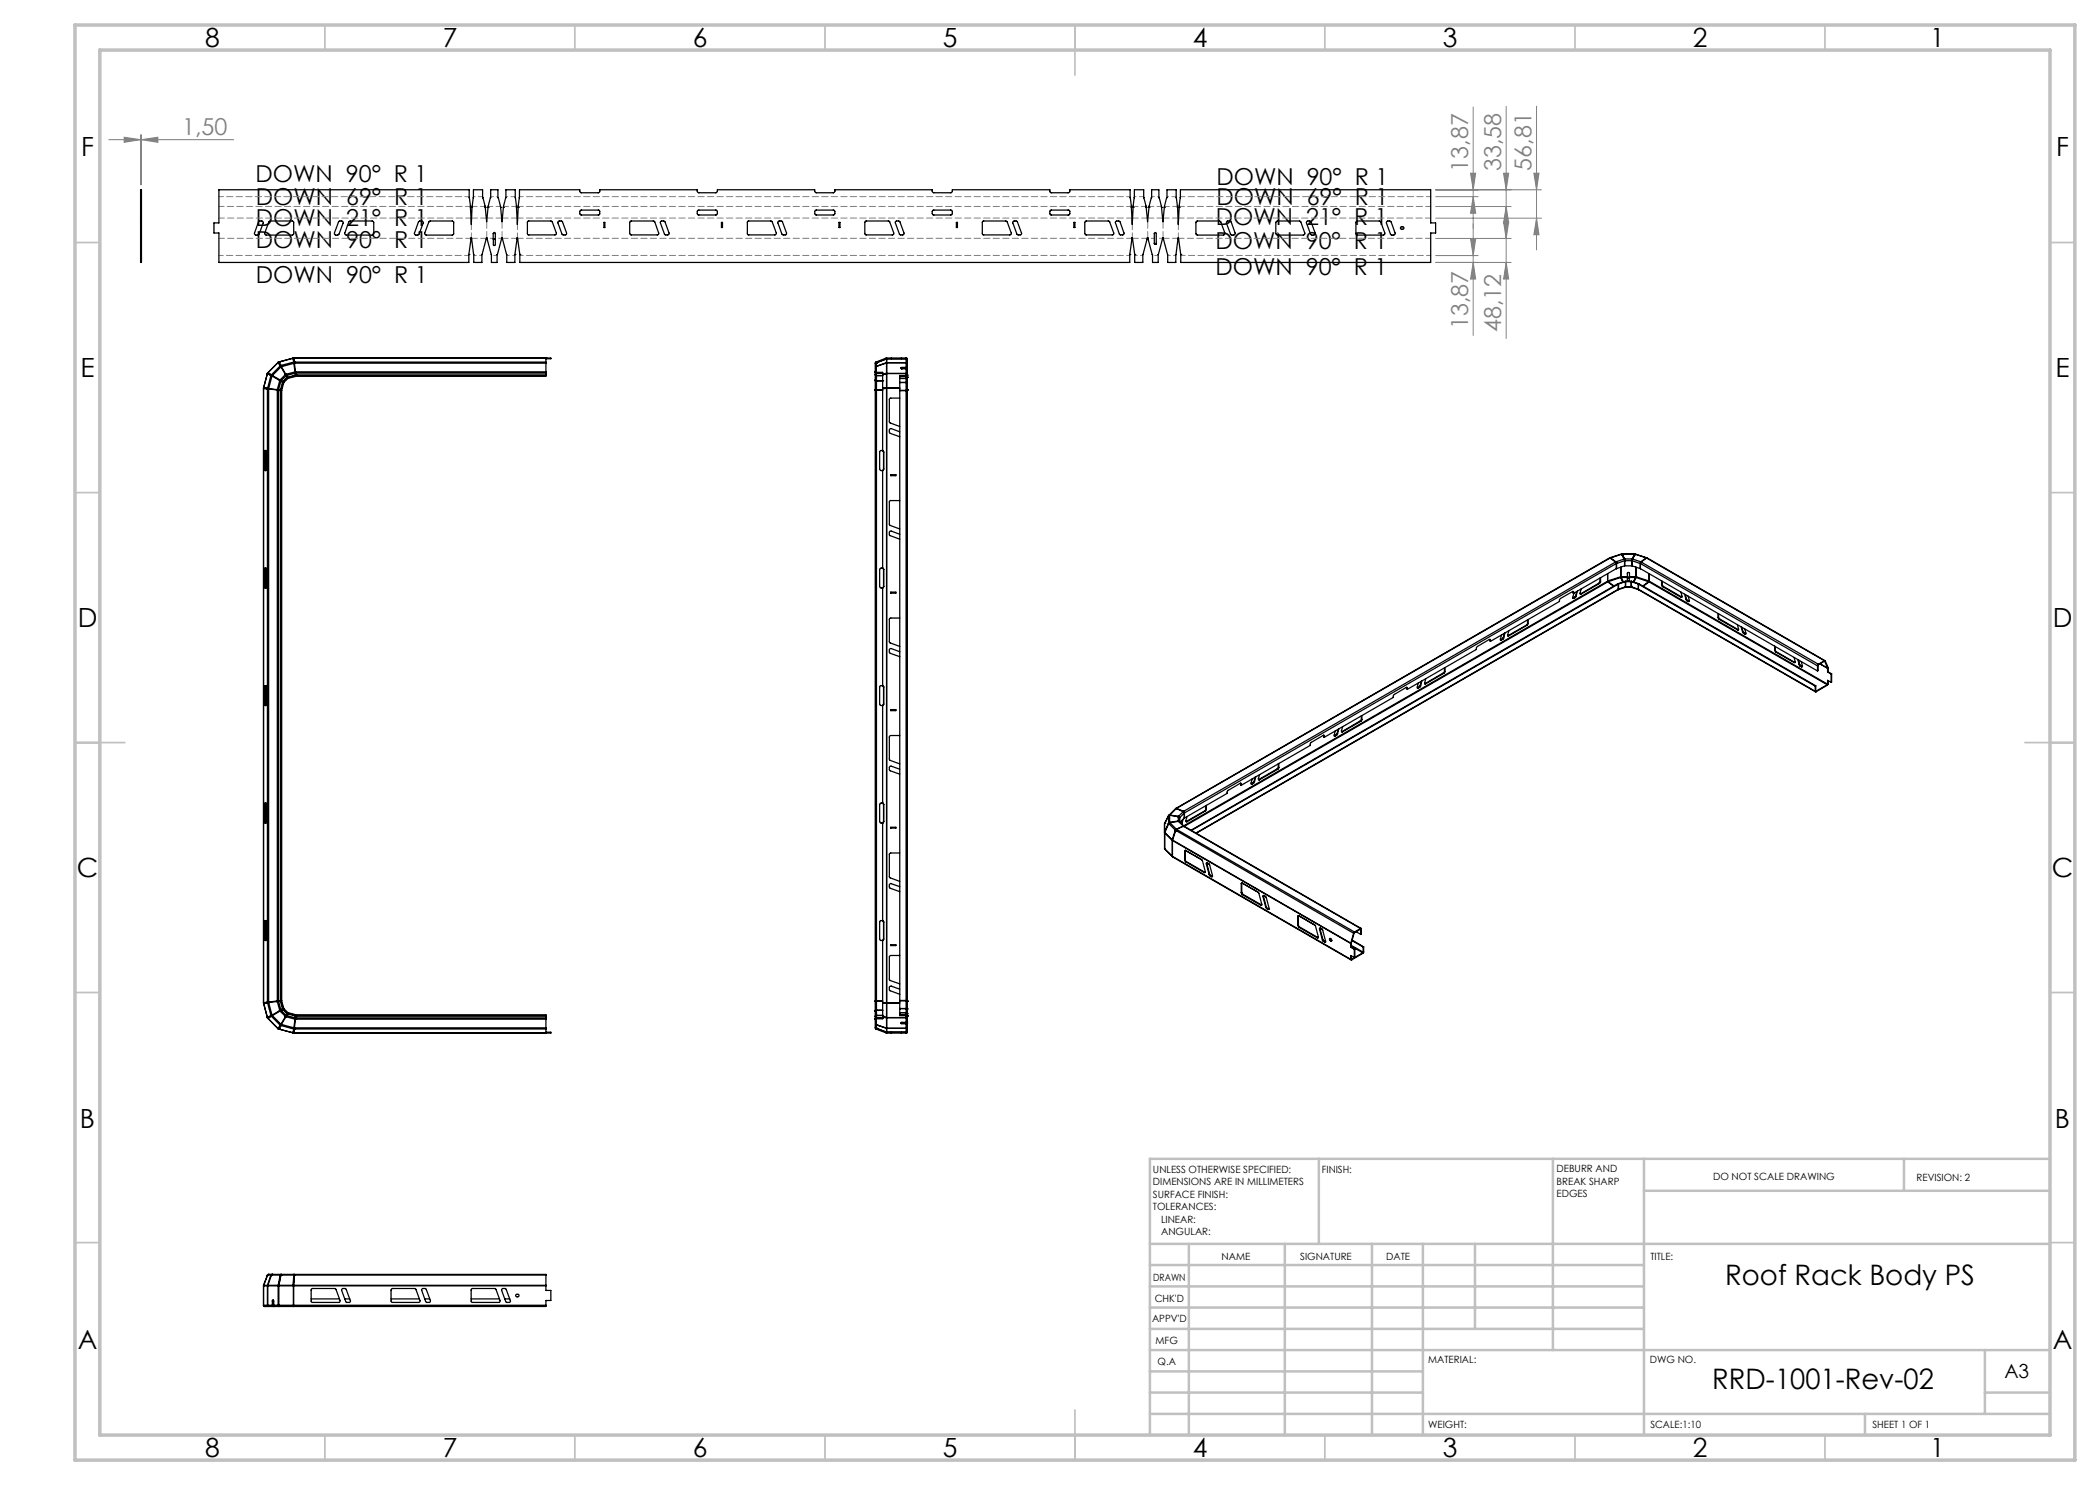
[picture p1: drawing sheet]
<svg xmlns="http://www.w3.org/2000/svg" width="420mm" height="297mm" viewBox="0 0 420 297" stroke-linecap="round" stroke-linejoin="round" font-family="sans-serif">
<g fill="none" stroke="#808080" stroke-width=".2">
<path d="M21.8 27.9h24.9M24.8 27.4l3.3 .5-3.3 .6zM28.1 26.9v10.1M28.3 27.9l3.3-.5v1.1zM28.3 26.9v10.1M287.1 38h21.2M287.1 39.3h8.5M294.1 34.6h1l-.5 3.4zM294.6 39.3l.5 3.3h-1zM294.6 21.4v45.7M300.7 34.6h1l-.5 3.4zM301.2 21.3v46.4"/>
<path d="M306.8 34.6h1l-.5 3.4zM307.3 21.2v28.8M287.1 52.5h15.1M287.1 51.1h8.5M287.1 47.7h15.1M287.1 41.3h15.1M287.1 43.6h21.2M294.1 47.8h1l-.5 3.3zM294.6 52.5l.5 3.3h-1zM300.7 44.4h1l-.5 3.3zM301.2 41.3l.5 3.3h-1zM301.2 52.5l.5 3.3h-1z"/>
<path d="M307.3 43.6l.5 3.4h-1z"/>
</g>
<path d="M43.8 43.6h50.4M43.8 41.3h50.3M94.2 47.7h-50.4M94.3 47.6v-2.7M103.5 47.6v-2.7M103.5 43.6h122.9M226.4 47.7h-122.9M226.5 47.6v-2.7M235.7 47.6v-2.7M235.7 43.6h50.5M235.9 41.3h50.3M286.2 47.7h-50.5" fill="none" stroke="#808080" stroke-width=".2" stroke-dasharray="1.3 .6" stroke-dashoffset=".2"/>
<path d="M97.3 47.6v-3.3M100.4 47.6v-3.3M229.5 47.6v-3.3M232.6 47.6v-3.3" fill="none" stroke="#808080" stroke-width=".2" stroke-dasharray="1.3 .6" stroke-dashoffset="-.1"/>
<path d="M94.3 43.6h3M97.3 47.7h-3M97.4 43.6h2.9M100.5 43.6h2.9M103.4 47.7h-2.9M226.5 43.6h3M229.5 47.7h-3M229.6 43.6h2.9M232.7 43.6h2.9M235.6 47.7h-2.9" fill="none" stroke="#808080" stroke-width=".2" stroke-dasharray="1.3 .6" stroke-dashoffset=".1"/>
<path d="M94.4 41.3h2.7M100.7 41.3h2.6M103.7 41.3h122.6M226.6 41.3h2.6M232.9 41.3h2.6" fill="none" stroke="#808080" stroke-width=".2" stroke-dasharray="1.3 .6" stroke-dashoffset=".3"/>
<path d="M43.8 39.3h50.1M236.1 39.3h50.1M93.8 51.1h-50M97.6 41.3h2.5M229.8 41.3h2.5M286.2 51.1h-50" fill="none" stroke="#808080" stroke-width=".2" stroke-dasharray="1.3 .6" stroke-dashoffset=".4"/>
<path d="M94.7 39.3h1.9M101.2 39.3h1.9M226.9 39.3h1.8M233.4 39.3h1.9" fill="none" stroke="#808080" stroke-width=".2" stroke-dasharray="1.3 .6" stroke-dashoffset=".9"/>
<path d="M98.1 39.3h1.5M230.3 39.3h1.5" fill="none" stroke="#808080" stroke-width=".2" stroke-dasharray="1.3 .6" stroke-dashoffset=".7"/>
<path d="M103.9 39.3h122.2" fill="none" stroke="#808080" stroke-width=".2" stroke-dasharray="1.3 .6" stroke-dashoffset=".5"/>
<path d="M98.7 47.7h-1.3M99.4 51.1h-1.1M100.3 47.7h-1.2M226 51.1h-122M230.9 47.7h-1.3M231.6 51.1h-1.1M232.5 47.7h-1.2" fill="none" stroke="#808080" stroke-width=".2" stroke-dasharray="1.3 .6" stroke-dashoffset=".6"/>
<path d="M96.4 51.1h-1.6M103 51.1h-1.6M228.6 51.1h-1.6M235.2 51.1h-1.6" fill="none" stroke="#808080" stroke-width=".2" stroke-dasharray="1.3 .6" stroke-dashoffset=".8"/>
<g fill="none" stroke="#c0c0c0" stroke-width=".35">
<path d="M65 5v5M115 5v5M165 5v5M215 5v10M265 5v5M315 5v5M365 5v5M15 48.5h5M410 48.5h5M15 98.5h5M410 98.5h5M15 148.5h10"/>
<path d="M405 148.5h10M15 198.5h5M410 198.5h5M15 248.5h5M410 248.5h5M65 287v5M115 287v5M165 287v5M215 282v10M265 287v5M315 287v5M365 287v5"/>
</g>
<g fill="none" stroke="#c0c0c0" stroke-width=".5">
<path d="M263.8 231.8v17M310.6 231.8v38.2M328.8 231.8v55.2M328.8 238.2h81.2M380.8 231.8v6.4M410 231.8h-180v55.2M230 248.8h180M230 257.3h98.8M230 253h98.8M237.8 248.8v38.2M257 248.8v38.2M274.4 248.8v38.2"/>
<path d="M284.6 248.8v38.2M295 248.8v17M230 265.8h98.8M230 261.5h98.8M230 278.5h54.6M230 274.3h54.6M230 270h180M397 278.5h13M397 270v12.8M230 282.8h180M373 282.8v4.2"/>
</g>
<path d="M15 5h400v287h-400zM20 10h390v277h-390z" fill="none" stroke="#c0c0c0" stroke-width=".7"/>
<g fill="#808080">
<path d="M28.3 27.9l3.3-.5v1.1zM24.8 27.4l3.3 .5-3.3 .6z"/>
<path d="M294.6 52.5l.5 3.3h-1zM294.1 47.8h1l-.5 3.3z"/>
<path d="M301.2 52.5l.5 3.3h-1zM300.7 44.4h1l-.5 3.3z"/>
<path d="M294.1 34.6h1l-.5 3.4zM294.6 39.3l.5 3.3h-1zM300.7 34.6h1l-.5 3.4zM301.2 41.3l.5 3.3h-1zM306.8 34.6h1l-.5 3.4zM307.3 43.6l.5 3.4h-1z"/>
</g>
<g fill="none" stroke="#000" stroke-width=".25">
<path d="M28.1 38h.2v14.5h-.2zM93.8 39.5v-1.5h-50v6.6h-1v2h1v5.9h50v-1.6M93.8 39.5h.1M93.9 39.5l.2 2M226.8 39.5h.1M226.8 39.5l-.2 2M226.9 39.5v-1.5h1.8a8.5 8.5 0 0 0 .5 3.5M235.2 39.5v-1.5h-1.8a9.6 9.6 0 0 1-.5 3.5M235.2 39.5h.1M235.3 39.5l.2 2M28.1 46.6h.2M28.1 44.6h.2"/>
<path d="M51.8 44.3l.6-.1 .2 .4-.8 2.3-.6 .1-.3-.3zM53.8 44.3l.2-.1h4.6l.1 .2v2.5l-.2 .1h-5.4l-.1-.4zM67.7 44.3l.7-.1 .3 .4-.9 2.2-.6 .2-.3-.1v-.3zM69.8 44.3l.2-.1h4.5l.3 .3-.1 2.4-.3 .1h-5.3l-.2-.3zM83.7 44.3l.7-.1 .2 .4-.8 2.3-.6 .1-.3-.3zM85.8 44.3l.2-.1h4.6l.1 .2v2.5l-.2 .1h-5.4l-.2-.4zM93.8 50.9h.1M93.8 50.9l.4-3.3 .6 3.3v1.6h1.6v-1.6M94.1 41.5h.1M94.1 41.5l.2 3.4 .4-6.9h1.8a9.6 9.6 0 0 0 .5 3.5M96.4 50.9h.1M96.4 50.9l.9-3.3 1 3.3v1.6h1.1v-1.6l1-3.3 1 3.3v1.6h1.6v-1.6"/>
<path d="M97 41.5h.1M97 41.5l.3 2.8 .3-2.8M97.6 41.5h.1M97.6 41.5v-.1a9 9 0 0 0 .5-3.4h1.5a9.6 9.6 0 0 0 .5 3.5M98.6 47.8h.5M98.7 47.8h.4M98.7 46.6l.2-.1 .2 .2v2.2a.19 .19 0 0 1-.2 .2 .19 .19 0 0 1-.2-.2zM100.1 41.5h.1M100.1 41.5l.3 2.8 .3-2.8M100.7 41.5h.1M100.7 41.5v-.1a8.1 8.1 0 0 0 .5-3.4h1.8v1.5l.3 2M103 50.9h.1"/>
<path d="M103 50.9l.4-3.3 .6 3.3M103.3 41.5h.1M103.3 41.5l.2 3.4 .1-3.4M103.6 41.5h.1M103.6 41.5l.3-2v-1.5h12.1v.4l.2 .2h3.5l.2-.2v-.4h19.6v.3l.2 .3h3.5l.2-.2 .1-.4h19.4v.3l.3 .3h3.5l.3-.3v-.3h19.4l.1 .4 .2 .2h3.5l.3-.3v-.3h19.5v.4l.2 .2h3.5l.2-.2 .1-.4h12v1.5l.3 2M104 50.9h.1M104 50.9v1.6h122v-1.6M105.6 44.3l4.7-.1 1 2.6-.2 .2h-5.4l-.2-.2zM111.6 44.3l.7-.1 .2 .1 .8 2.3-.1 .3-.6 .1-.2-.2-.8-2.2zM116.1 42h3.6l.2 .2v.6l-.1 .2h-3.7l-.1-.2zM120.8 44.5h.2v1h-.2zM126.1 44.2h4.7l1 2.5-.3 .3h-5.3l-.3-.3v-2.2z"/>
<path d="M132.2 44.3l.6-.1 .2 .1 .8 2.3-.1 .4h-.6l-.2-.2-.9-2.3zM139.6 42.1l3.6-.1 .2 .2 .1 .5-.2 .3h-3.7l-.1-.2zM144.3 44.5h.2v1h-.2zM149.5 44.3l4.8-.1 1 2.5-.3 .3h-5.4l-.1-.2zM155.6 44.3l.7-.1 .2 .1 .8 2.3-.1 .3-.6 .1-.2-.2-.8-2.2zM163.1 42h3.6l.3 .3v.5l-.2 .2h-3.6l-.3-.2zM167.8 44.5h.2v1h-.2zM173 44.3l4.8-.1 .1 .2 .9 2.4-.3 .2h-5.4l-.1-.2zM179.1 44.3l.7-.1 .2 .1 .8 2.3-.1 .3-.6 .1-.2-.2-.8-2.2zM186.5 42.1l3.7-.1 .3 .3v.5l-.2 .2h-3.6l-.3-.3zM191.3 44.5h.2v1h-.2zM196.5 44.3l4.8-.1 .1 .1 .8 2.5-.2 .2h-5.4l-.1-.3z"/>
<path d="M202.6 44.3l.7-.1 .2 .1 .8 2.4-.1 .2h-.8l-.8-2.3zM210 42.1l3.7-.1 .3 .3v.5l-.2 .2h-3.7l-.1-.2zM214.8 44.5h.2v1h-.2zM217.1 44.3l4.7-.1 .1 .1 .8 2.5-.2 .2h-5.4l-.1-.3zM223.1 44.3l.7-.1 .2 .2 .8 2.3-.1 .2-.6 .1-.2-.2-.8-2.3zM226 50.9h.1M226 50.9l.4-3.3 .5 3.3M226.3 41.5h.1M226.3 41.5l.1 3.4 .2-3.4M226.6 41.5h.1M226.9 50.9h.1M226.9 50.9v1.6h1.7v-1.6l.9-3.3v.1l.1-.1 .9 3.3v1.6h1.1v-1.6"/>
<path d="M229.2 41.5h.1M229.2 41.5l.3 2.8 .3-2.8M229.8 41.5h.1M229.8 41.5v-.1a9 9 0 0 0 .5-3.4h1.5a9.6 9.6 0 0 0 .5 3.5M230.9 48.8v-2.1a.19 .19 0 0 1 .2-.2 .19 .19 0 0 1 .1 .2v2.1M230.9 48.8h.1M230.9 48.8h.3M231.2 48.8h.1M231.2 48.7h.1M231.6 50.9h.1M231.7 50.9l.9-3.3 .9 3.3v1.6h1.7v-1.6l.5-3.3 .4 3.3M232.3 41.5h.1"/>
<path d="M232.3 41.5l.3 2.8 .3-2.8M232.9 41.5h.1M235.5 41.5h.1M235.5 41.5l.2 3.4 .1-3.4M235.8 41.5h.1M235.8 41.5l.3-2v-1.5h50v6.6h1v2h-1v5.9h-50v-1.6M236.1 50.9h.1M239.3 44.3l.1-.1h4.6l1 2.6-.3 .2h-5.3l-.2-.2zM245.4 44.2h.6l.2 .2 .9 2.3-.2 .3h-.5l-.3-.1-.8-2.3zM255.3 44.3l4.6-.1 .3 .2 .8 2.3-.3 .3h-5.3l-.2-.3v-2.2zM261.4 44.3h.8l.8 2.3-.1 .4h-.5l-.3-.2-.8-2.2zM271.3 44.3l.1-.1h4.6l1 2.6-.3 .2h-5.3l-.2-.2z"/>
<path d="M277.3 44.3l.2-.1h.5l.2 .2 .8 2.3-.1 .3h-.5l-.3-.1-.8-2.3zM52.7 77.6v.1M52.7 77.6h.1M52.7 77.6v123M52.7 77.7l.9 .1M52.7 77.5v.1M52.7 77.5l.8 .1M52.7 77.5l.1 .1M52.8 77.6h.1M52.8 77.6h.2M52.8 77.6l.2 .1M52.8 77.6l-.1 .1"/>
<path d="M52.8 77.6l.8 .1M53.5 77.8h.2M53.5 77.8h.1M53.5 77.6h.1M53.5 74.7h.1M53.5 77.8v122.6M53.5 77.6l.2 .1M53.5 74.7l-.8 2.8M53.5 74.7l.7 .4M53.5 74.7l.1 .1M53.5 74.7l-.8 2.9M53.6 74.6l-.1 .1"/>
<path d="M53.6 74.6l.1 .1M53.6 74.5v.1M53.6 74.5l.7 .5M53.6 74.5l.1 .1M53.6 77.7h.1M53.6 77.8h.1M53.6 74.7v.1M53.6 74.7l.1 .1M53.6 74.8l.7 .3M53.7 74.6v.1M53.7 74.7h-.1M53.7 74.7h.1"/>
<path d="M53.7 74.6l.7 .4M53.7 77.8v122.6M53.7 77.8l1.7 .2M53.7 77.7l1.7 .2M54.2 75.1l.2 .1M54.2 75.1h.1M54.2 75.1l-.7 2.5M54.3 74.9v.1M54.3 75l.2 .1M54.3 75.1h.1M54.3 75l.1 .1M54.3 75.1l.1 .1"/>
<path d="M54.4 75.1h.1M54.4 75h.1M54.4 75.2l-.7 2.5M54.4 75.2l1.5 .9M54.5 75.1l1.5 .8M55.4 77.9h.1M55.4 78h.1M55.4 77.9h.2M55.4 78h.2M55.5 78h.2M55.5 78v122.2h.2v-122.2M55.5 77.9l.2 .1"/>
<path d="M55.6 72.5h.1M55.6 72.5l-2 2M55.6 72.5l.4 .7M55.6 72.5l.1 .1M55.6 72.5l-2 2.1M55.7 78h.4M55.7 78.1h.4M55.7 72.6h.1M55.7 72.6l.1 .1M55.7 72.6l.4 .7M55.8 72.4l-.2 .1M55.8 72.4l.4 .7"/>
<path d="M55.8 72.4v.1M55.8 72.4h.1M55.8 72.5h.1M55.8 72.5l-.1 .1M55.8 72.5l.1 .1M55.8 72.5l.4 .7M55.9 76.1h.1M55.9 76.1h.2M56 76.1l.2 .1M56 75.9v.1M56 76.1l-.5 1.8M56 75.9l.1 .2"/>
<path d="M56 76l.2 .2M56 73.2l.2 .2M56 73.2h.1M56 73.2l-1.7 1.8M56.1 78.1h.1M56.1 78h.1M56.1 78.1v122M56.1 73.3h.1M56.1 73.3l.1 .1M56.2 73.1h.1M56.2 73.1v.1M56.2 73.1l.1 .2"/>
<path d="M56.2 73.4l-1.7 1.7M56.2 73.4l.8 1.5M56.2 76.2l.3 .2M56.2 76.2l-.5 1.8M56.2 78.1v122M56.2 78.1h.1v122h-.1M56.2 73.2l.1 .1M56.2 73.2h.1M56.2 76.1l.4 .2M56.3 73.3l.8 1.5M56.5 76.4l.1 .1M56.5 76.4l-.4 1.6"/>
<path d="M56.6 76.3l.1 .1M56.6 76.5h.2M56.6 76.5l-.4 1.5M56.7 76.4l.1 .1M56.8 76.5l-.5 1.6-.1-.1M57 74.9h.1M57 74.9l.1 .1M57.1 74.9l.2 .2-1.1 1.1M57.1 74.9l-1.1 1.1M57.1 74.8l.1 .1M57.1 74.8l.1 .2M57.2 75.1l.2 .4"/>
<path d="M57.3 75.1l.2 .4M57.4 75.5l.1 .1M57.4 75.5l-.8 .8M57.5 75.6l.1 .1-.8 .8M57.5 75.6l-.8 .8M57.5 75.5h.1M58.6 71.6l.1 .2M58.6 71.6l-2.8 .8M58.6 71.6l.2 .9M58.7 71.6h-.1M58.7 71.6h.1M58.7 71.6l-2.9 .8"/>
<path d="M58.7 71.6v.2M58.7 71.8h.1M58.7 71.8v.1M58.7 72.4l.1 .3M58.7 72.4h.1M58.7 71.8l.1 .1M58.7 72.4l-2.5 .7M58.7 72.4l.1 .2M58.7 71.6h51.5v.2h-1M58.8 72.5h.1M58.8 72.5v.2M58.8 72.7l-2.5 .6"/>
<path d="M58.8 72.7l.2 1.6M58.8 71.6l.1 .9M58.9 72.4v.2M58.9 72.4h.1M58.9 72.5h.1M58.9 72.6h50.3M58.9 72.6l.2 1.7M58.9 72.4h50.3M59 74.4l.1 .2M59 74.4l-1.8 .5M59 74.3v.1M59 74.3v.2"/>
<path d="M59.1 74.6l-1.8 .5-.1-.2M59.1 74.6v.4M59.1 75v.1M59.1 74.3v.1M59.1 75.1l.1 .2-1.6 .4-.1-.2M59.1 75.1l-1.6 .4M59.1 75l-1.6 .5M59.1 74.3v.2M59.1 74.4v.2M59.1 74.6h50.1M59.1 74.4h50.1M59.1 74.6l.1 .3"/>
<path d="M59.2 75v.1M59.2 74.9h.1M59.2 75.1v.1h50v-.1M59.2 75.1h50M59.2 74.9v.1M59.2 75h50M109.2 74.4v.2M109.2 72.4v.2M109.2 71.6h.1M109.2 75v.1M109.2 71.6v.8M109.2 72.6v1.8"/>
<path d="M109.2 74.6v.4M175 74.4l.3 .2h1.2M175 74.4h.1M175 74.9l.2 .2h1.3M175 74.9l.3 .2h1.2M175 74.9h.1M175 76l.3 .2M175 77.9l.3 .1M175 76.1h.1M175 78h.3M175 77.9h.1M175 72.6h.2"/>
<path d="M175 72.6v133M175 78h.2M175.1 76.1l.2 .1M175.2 72.4l-.2 .2M175.2 74.4h-.2l.2 .2h1.3M175.2 74.4l.1 .1M175.2 72.4l.1 .2M175.2 72.6v1.8M175.2 78h.1M175.2 73.3h.1M175.3 72.6h-.1M175.3 72.6h.1"/>
<path d="M175.3 72.6l-.1 .1M175.3 73.2v.1M175.3 72.6v.6M175.3 73.3v1.2M175.3 78h.1M175.3 73.2h.1M175.3 76.2h.1M175.3 78h1.2v12.1l-.4 .1-.2 .2v3.4l.3 .3h.3v19.5h-.4l-.2 .3v3.4l.3 .3h.3v19.5h-.4l-.2 .3v3.4l.2 .3h.4v19.5h-.4l-.2 .3v3.4l.2 .3h.4v19.5h-.4l-.2 .3v3.4l.2 .3h.4v15.7h-1.2M175.3 74.5h1.2v3.5h-1.2M175.3 74.5v3.5M175.3 78v125.8M175.3 76.2h1.2"/>
<path d="M175.3 72.5h.1M175.3 73.3h.1M175.3 72.5v.1M176.5 76.2h.1M176.5 77.6h.8M177.2 71.6h.1M177.2 77.7h.1M177.2 71.6l.1 .2M177.2 71.6l-2 .8M177.2 74.7l.1 .1M177.2 74.7l-.7 .2M177.2 77.7h-.7h.8"/>
<path d="M177.3 72.6h.1M177.3 71.8h.1M177.3 72.5h.1M177.3 74.6v.1M177.3 71.8v.7M177.3 72.6v2M177.3 74.8v2.8M177.3 77.7v122.9M177.3 71.8l-2 .8M177.3 72.5l-2 .7M177.3 72.6l-2 .7M177.3 74.6l-.8 .2"/>
<path d="M177.3 74.8l-.8 .1M177.3 71.8l-2 .7M177.3 74.7h4v.1M177.3 72.5v.1M177.3 74.7h.1M177.3 74.7v.1M177.3 74.7h-.1M177.3 77.6l-.1 .1M177.3 77.6h.1M177.3 71.6h4M177.3 77.6h2.7M177.3 71.8h4"/>
<path d="M177.3 71.6v135M177.3 72.5l4 .1M177.3 77.6v.1M178.3 71.6v.2M180 79.6h-1.9l-.2 .2v4.6l.1 .2 2 .7M180 76.5h1.2M180.2 73.6l.1 .1M180.3 71.6v.2M180.3 73.7h1M180.3 73.8h.9M180.3 73.7v.1M180.4 73.7v.1"/>
<path d="M181.2 71.8l.1 .1zM181.2 72.5l.1 .1zM181.2 73.5h.1M181.2 73.8h.1M181.2 73.5h-.9l-.1 .2 .1 .1M181.2 73.8v130.7M181.3 75v.1h-1.3v3l1.5-.1M181.3 75l.2 .1-.2 .1h-1.3M181.3 71.9h.2M181.3 71.9v3.1M181.3 78.1h.1M181.3 78.1h.2"/>
<path d="M181.4 76.4l-.2 .1M181.4 76.4h.1M181.4 75.5h.1M181.5 71.9l-.3-.3v1.9M181.5 75h.1M181.5 75l-.2 .3h-1.3M181.5 75.5l-.2 .2h-1.3M181.5 76.3l-.3 .2M181.5 75.5h.1M181.5 78.1h-1.5v122h1.5M181.5 78h.1M181.5 71.9v134.5"/>
<path d="M52.9 93.8l.1 .2 .2 .1M52.9 90.4v3.4M52.9 93.8h.2M52.9 90.4h.2M53.1 93.8l.1 .3M53.1 90.4v3.4M53.2 90.1l-.2 .1-.1 .2M53.2 90.1l.1 .1v3.8l-.1 .1M53.2 90.1l-.1 .3M176.4 90.1l.3 .3M176.5 90.1l.2 .3M176.7 93.8l-.3 .3"/>
<path d="M176.7 93.8h.1M176.7 90.4h.1M176.7 90.4v3.4M176.7 93.8l-.2 .3M178.2 94.9h1v.2h-1zM180 86.4l-1.7-.7-.4 .2v.6l.1 .2 2 .6M52.9 117.3l.1 .2 .2 .1M52.9 113.9v3.4M52.9 113.9h.2M52.9 117.3h.2M53.1 117.3l.1 .3M53.1 113.9v3.4"/>
<path d="M53.2 113.6l-.2 .1-.1 .2M53.2 113.6l.1 .1v3.8l-.1 .1M53.2 113.6l-.1 .3M176.4 113.6l.3 .3M176.5 113.6l.2 .3M176.7 117.3l-.3 .3M176.7 113.9h.1M176.7 117.3h.1M176.7 113.9v3.4M176.7 117.3l-.2 .3M178.2 118.4h1v.2h-1zM180 106.9l-1.7-.7-.3 .1-.1 .1v.6l.1 .1 2 .7"/>
<path d="M180 100.1h-2l-.1 .2v4.6l2.1 .9M314.6 118.3v.1M314.6 118.4h.1M314.6 118.4l.1 .3M314.7 119.6h-.1M314.7 119.6l.1 .1M314.7 118.4l-.2-.1-2.4 1.4-.2 .2v.4l-13.8 8M314.7 118.4v.3M314.8 118.6l-.2 .8v.3h.2M314.9 119.4l.1 .1M314.9 119.4l-.2 .2M315 119.5l-.2 .2"/>
<path d="M315.1 119.2l-.2 .2M315.1 119.2h.1M315.2 119.2l-.2 .3M315.3 118.3l-.2 .9M315.5 118.2l-.3 1M316 118.8h.1M316.1 118.8h.1M316.2 117.8l-.2 .8v.2h.2M319.8 116.6l.1 .1M319.8 116.6l-3.7 2.2M319.9 116.7l-3.7 2.1M320 116.3l-.2 .3"/>
<path d="M320 116.3h.1M320 115.6v.7M320.1 116.3l-.2 .4M320.1 115.6v.7M321.5 116.3h.1M321.5 114.7v1.6M321.5 116.3l.1 .1M321.6 116.4l-.1-.2-84.8 49M321.6 116.4l-84.7 48.9M321.6 116.4l1.1 .9M321.6 116.3l1.2 .9M321.6 116.3v.1"/>
<path d="M322 111.6h.1M322 111.6l-86.8 50.1M322 111.6l-86.7 50.1M322 111.6l1.1 .8M322.1 111.6l1 .7M322.1 111.6v.1M323.1 112.4l.2 .3M323.1 112.4l-86.4 49.9M323.1 112.3h.1M323.1 112.3v.1M323.1 112.5h.1M323.1 112.3l.1 .1"/>
<path d="M323.1 112.3v.2M323.2 112.4l.1 .3M323.2 112.5v.1M323.2 112.5h.1M323.2 112.4v.1M323.2 112.5h-.1M323.3 112.7l-86.4 49.9M323.3 112.6v.1M323.3 112.7v1l-8.6 5M323.3 113.7h.1M323.3 112.7v1M323.6 117.9l-84.3 48.7"/>
<path d="M323.6 116.7v1.2M323.6 117.9l-84.4 48.7M323.6 116.7l.1 .1M323.6 117.8h.1M323.7 116.8v1M324.1 115.5v-.1l-2.6 .8 .1 .1M324.1 115.4h.1M324.1 113.4v2M324.1 115.5l-2.5 .8M324.1 115.5l.5 .9M324.2 113.4l-.1 2M324.2 115.4v.2"/>
<path d="M324.2 115.5h2.9M324.2 115.5l.5 .9-.5-.8M324.2 115.5v.1M324.3 110.8l-2.3 .7M324.3 110.8l-2.2 .8M324.3 110.8l.5 1M324.4 110.9h.1M324.4 111h.1M324.4 110.8h.1M324.4 110.8v.2M324.4 110.8h2.5M324.4 110.8l.5 1"/>
<path d="M324.4 110.8v.1M324.4 110.9l.5 1M324.8 111.8l.1 .3M324.8 111.8l-1.6 .6M324.8 111.8h.1M324.9 112.1l-1.6 .6M324.9 112.1v1.1l-1.6 .5M324.9 111.8v.1M324.9 112.1h1.5M324.9 111.8h.1M324.9 111.9h.1M324.9 112.2h.1"/>
<path d="M324.9 111.8v1.4h1.5v-1.4M324.9 111.8h1.5M325.1 117.4l-1.5 .5 .1-.1M325.1 117.4v-1.2h1.1v1.2M325.1 116.3l-1.5 .4M325.1 116.3l-1.4 .5M325.1 117.4l-1.4 .4M325.1 117.4h1.1M325.1 117.3h.1M325.1 117.4v.1h1.1v-.1M325.1 116.3h1.1M325.5 115.4v-.8a.22 .22 0 0 1 .2-.1 .22 .22 0 0 1 .2 .1v.8"/>
<path d="M325.5 115.5v.7h.1h.3v-.7M325.5 115.4v.1h.4v-.1M325.5 115.4h-1.3v.1M325.5 115.6h.4M325.9 115.4h1.3l-.1 .1M326.2 117.4l1.5 .5M326.2 117.3h.1M326.2 117.4h.1M326.2 116.3l1.5 .5M326.2 117.4l1.5 .4M326.2 116.3l1.5 .4M326.4 111.9h.1"/>
<path d="M326.4 112.2h.1M326.4 112.1l1.6 .6M326.4 112.1v1.1l1.6 .5M326.5 111.8v.1M326.5 111.8h-.1M326.6 111.8l-.2 .3M326.6 111.8l1.6 .6M326.6 111.8h.1M326.9 110.8h.1M326.9 110.9h.1M326.9 110.8l-.4 1M326.9 110.8v.2"/>
<path d="M326.9 110.9l-.4 1M326.9 111h.1M326.9 110.8l.1 .1M327 110.8l2.3 .7M327 110.8l2.2 .8M327 110.8l-.4 1M327.1 115.5l-.4 .9M327.1 115.5v.1M327.1 115.6l-.4 .8M327.1 115.4v.2M327.2 113.4v2M327.2 115.5v-.1l2.6 .8-.1 .1"/>
<path d="M327.2 115.4h.1M327.2 115.5l-.4 .9M327.2 115.5l2.5 .8M327.7 117.8v.1M327.7 116.8v1M327.7 117.9v.1M327.7 116.8l35.3 20.4M327.7 116.8h.1l35.3 20.4M327.7 117.9l35.3 20.4M327.7 116.8v1.1M327.7 117.8h.1M327.7 118l35.4 20.4"/>
<path d="M327.7 116.7v.1M328 112.7v1M328.1 112.7l35.4 20.5M328.1 112.7v1l35.4 20.5M328.1 112.6l-.1 .1M328.1 113.7h-.1M328.2 112.4l-.2 .3M328.2 112.5l-.1 .1M328.2 112.5h.1M328.2 112.4v.1M328.2 112.3h.1M328.2 112.3v.1"/>
<path d="M328.2 112.3v.2M328.3 112.4l-.2 .3M328.3 112.4l35.4 20.5M328.3 112.4h.1M329.2 111.6h.2M329.2 111.6l-1 .7M329.2 111.6v.1M329.3 111.6l35.7 20.5M329.3 111.6l35.6 20.5M329.3 111.6l-1 .8M329.7 116.3l-1.1 .9M329.7 116.3v.1"/>
<path d="M329.8 116.3h.1M329.8 116.4l-1.2 .9M329.8 116.4l35.6 20.5M329.8 114.7v1.6M329.8 116.3v.1M329.8 116.2v.2M329.8 114.8v1.4M329.8 116.2l35.7 20.6M332.3 117l.2 .3M332.3 116.2v.8M332.4 116.9l.2 .4M332.4 116.9l-.1 .1"/>
<path d="M332.4 116.2v.7M332.5 117.3l3.7 2.1M332.6 117.3l3.7 2.1M332.6 117.3h-.1M336.2 118.4l.2 .8v.2h-.2M336.3 119.4h.1M336.3 119.4h-.1M336.9 118.8l.3 1.1M337.1 118.9l.2 .9M337.2 119.9l.2 .3M337.3 119.8l.2 .3M337.3 119.8l-.1 .1"/>
<path d="M337.6 119.2l.3 .9v.2h-.3M52.9 137.4v3.4M52.9 137.4h.2M53.1 137.4v3.4M53.2 137.1l-.2 .1-.1 .2M53.2 137.1l.1 .1v3.8l-.1 .1M53.2 137.1l-.1 .3M176.4 137.1l.3 .3M176.5 137.1l.2 .3M176.7 137.4h.1M176.7 137.4v3.4M180 123.6h-1.9l-.2 .2v4.6l.1 .2 2 .7"/>
<path d="M180 130.3l-1.7-.6h-.3l-.1 .2v.6l.1 .2 2 .6M281.4 137.5h.1M281.4 137.5l.1 .1M281.4 137.5l.1 .4M281.5 137.6l-.2-.1-2.5 1.4-.1 .6-13.8 8M281.5 137.6v.3M283.6 137.5l-.1 .1M283.6 137.5l.1 .1M283.7 136.6l-.2 .8v.2h.2M283.8 137.4l-.2 .1M283.8 137.4l.1 .1M283.9 137.5l-.2 .1"/>
<path d="M284 137.2l-.2 .2M284 137.2h.1M284.1 137.2l-.2 .3M284.2 136.3l-.2 .9M284.4 136.2l-.3 1M284.9 136.7h.1M285 136.7l.1 .1M285.2 135.7l-.3 .9 .1 .2h.1M288.7 134.6l.1 .1M288.7 134.6l-3.7 2.1M288.8 134.7l-3.7 2.1M288.9 134.2l-.2 .4"/>
<path d="M288.9 134.2l.1 .1M288.9 133.6v.6M289 134.3l-.2 .4M289 133.5v.8M298 127.9h.1M298 127.9l.1 .1M298 127.9l.1 .4M298.1 128l-.2-.1-2.4 1.4-.2 .2v.4l-13.8 8M298.1 128v.3M300.1 128h.1M300.2 128h.1M300.3 127l-.2 .8v.3l.2-.1"/>
<path d="M300.4 127.8l.1 .1M300.4 127.8l-.2 .2M300.5 127.9l-.2 .1M300.6 127.6l-.2 .2M300.6 127.6h.1M300.7 127.6l-.2 .3M300.8 126.7l-.2 .9M301 126.6l-.3 1M301.6 127.1v.1M301.6 127.1l.1 .1M301.8 126.1l-.3 .9 .1 .2h.1M305.3 125l.1 .1"/>
<path d="M305.3 125l-3.7 2.1M305.4 125.1l-3.7 2.1M305.5 124.6l-.2 .4M305.5 124.6l.1 .1M305.5 124v.6M305.6 124.7l-.2 .4M305.6 123.9v.8M337.4 120.2l.2 .1M337.5 120.1l-.1 .1M337.5 120.1l.2 .1M337.7 120.2l.2 .1M337.7 120.2l-.1 .1"/>
<path d="M343.6 123.5l.2 .4M343.6 122.7v.8M343.7 123.4l.2 .4M343.7 123.4l-.1 .1M343.7 122.8v.6M343.8 123.9l3.7 2.1M343.9 123.8l-.1 .1M343.9 123.8l3.7 2.1M347.5 125l.2 .8v.2h-.2M347.6 125.9h.1M347.6 125.9l-.1 .1M348.2 125.4l.3 1"/>
<path d="M348.4 125.4l.2 .9M348.5 126.4l.2 .3M348.6 126.3l.2 .3M348.6 126.3l-.1 .1M348.7 126.7l.3 .1M348.8 126.6l-.1 .1M348.8 126.6l.3 .2M348.9 125.8l.3 .8-.1 .2h-.1M349.1 126.8h.1M349.1 126.8h-.1M354.9 130l.2 .4M354.9 129.2v.8"/>
<path d="M355 130l.2 .3M355 130h-.1M355 129.3v.7M355.1 130.4l3.7 2.1M355.2 130.3l-.1 .1M355.2 130.3l3.7 2.2M358.8 131.5l.2 .8v.2h-.2M358.9 132.5h.1M358.9 132.5h-.1M359.6 131.9l.2 1M359.7 132l.2 .9M359.8 132.9l.2 .3"/>
<path d="M359.9 132.9l.2 .2M359.9 132.9h-.1M360 133.2l.3 .1M360.1 133.1l-.1 .1M360.1 133.1l.3 .2M360.3 132.3l.2 .9-.1 .2-.1-.1M360.4 133.3h.1M360.4 133.3h-.1M363 138.3l.2 .1M363 137.2v1.1M363.1 138.2h.1M363.1 137.2h-.1"/>
<path d="M363.1 137.2v1M363.1 138.2l-.1 .1M363.2 138.2v.2M363.5 133.2v1M363.6 133.1l-.1 .1M363.6 133.1l-.1 1.1M363.7 132.9l-.2 .3M363.7 133l-.1 .1M363.7 132.9v.1M364 132.8l1.5 .9M364 132.8l1.5 .8M364.9 132.1l.2 .1"/>
<path d="M364.9 132.3h.1M364.9 132.1l-1.2 .8M364.9 132.1v.2M364.9 132.3l-1.2 .7M364.9 132.3l.6 1.3M365.1 132.2l-.2 .1M365.1 132.2l.5 1.3M365.4 136.9l-2.2 1.3M365.4 136.9v.2M365.4 137.1l-2.2 1.3M365.5 133.6v.1M365.5 136.8l-.1 .1"/>
<path d="M365.5 133.7v.7M365.5 134.4l.7 .4M365.6 133.5v.1M365.6 136.8l-.2 .3M365.6 133.5l-.1 .1M365.6 133.6l-.1 .1M365.6 134.4h-.1M365.6 134.4l.7 .4M365.6 133.6v.8M365.6 136.1v.7M365.6 136.8h-.1M366.2 136.5l-.7-.4v.7"/>
<path d="M366.2 134.8v1.7M366.3 134.8h-.1M366.3 134.8v1.6l-.1 .1M52.9 140.8l.1 .3h.2M52.9 140.8h.2M53.1 140.8l.1 .3M176.7 140.8l-.3 .3M176.7 140.8h.1M176.7 140.8l-.2 .3M178.2 141.9h1v.2h-1zM180 147.1h-1.9l-.2 .2v4.6l.1 .2 2 .7M180 153.8l-1.8-.6-.3 .3v.4l.1 .3 2 .6"/>
<path d="M248.1 156.6v.1M248.1 156.7l.1 .1M248.1 156.7l.1 .4M248.2 156.8l-.1-.2-2.5 1.5-.2 .6-8.5 4.9M248.2 156.8v.3M250.3 156.7l-.1 .1M250.3 156.7l.1 .1M250.4 155.8l-.2 .8v.2h.2M250.6 156.6l-.3 .1M250.6 156.6l.1 .1M250.7 156.7l-.3 .1M250.8 156.3l-.2 .3"/>
<path d="M250.8 156.3l.1 .1M250.9 156.4l-.2 .3M251 155.4l-.2 .9M251.1 155.4l-.2 1M251.8 155.9h-.1M251.8 155.9l.1 .1M251.9 154.9l-.2 .8v.3h.2M255.4 153.8l-3.6 2.1M255.4 153.8h.2M255.6 153.8l-3.7 2.2M255.7 153.4l-.3 .4M255.7 153.4l.1 .1"/>
<path d="M255.7 152.7v.7M255.8 153.5l-.2 .3M255.8 152.7v.8M264.8 147v.1M264.8 147.1l.1 .1M264.8 147.1l.1 .4M264.9 147.2l-.2-.2-2.5 1.5-.2 .6-13.8 8M264.9 147.2v.3M266.9 147.1l-.1 .1M266.9 147.1l.2 .1M267.1 146.2l-.3 .8v.2h.3M267.2 147l-.3 .1"/>
<path d="M267.2 147l.1 .1M267.3 147.1l-.2 .1M267.4 146.7l-.2 .3M267.4 146.7l.1 .1M267.5 146.8l-.2 .3M267.6 145.9l-.2 .8M267.8 145.8l-.3 1M268.3 146.3h.1M268.4 146.3l.1 .1M268.5 145.3l-.2 .9v.2h.2M272.1 144.2h.1M272.1 144.2l-3.7 2.1"/>
<path d="M272.2 144.2l-3.7 2.2M272.3 143.8l-.2 .4M272.3 143.2v.6M272.3 143.8l.1 .1M272.4 143.9l-.2 .3M272.4 143.1v.8M52.9 164.3l.1 .3h.2M52.9 160.9v3.4M52.9 160.9h.2M52.9 164.3h.2M53.1 164.3l.1 .3M53.1 160.9v3.4"/>
<path d="M53.2 160.6l-.2 .1-.1 .2M53.2 160.6l.1 .2v3.7l-.1 .1M53.2 160.6l-.1 .3M176.4 160.6l.3 .3M176.5 160.6l.2 .3M176.7 164.3l-.3 .3M176.7 160.9h.1M176.7 164.3h.1M176.7 160.9v3.4M176.7 164.3l-.2 .3M178.2 165.4h1v.2h-1zM180 170.6h-1.9l-.2 .2v4.6l.1 .2 2 .7"/>
<path d="M180 177.3l-1.8-.6-.3 .2 .1 .7 2 .7M232.9 166.5v.1M232.9 166.4v.1M232.9 164.7v5.1M232.9 164.7v.1M232.9 166.4h.1M232.9 166.5h.1M232.9 166.6l1.6 1.5M232.9 166.6v3.2M232.9 169.8h.1M233 166.5l-.1 .1M233 164.6h.1"/>
<path d="M233 164.6l-.1 .1M233 166.5l1.4 1.5M233.7 163.2h.1M233.7 164.7h.1M233.7 163.2l.2-.1 1.7 .2M233.7 164.7l-.8 1.7M233.7 163.2l-.8 1.5M233.7 164.8h.1M233.7 163.1h.1M233.7 164.8l-.7 1.7M233.7 163.1v1.5M233.7 164.6v.1"/>
<path d="M233.7 164.6h.1M233.7 163.1l-.7 1.5M233.8 164.7l-.1 .1M233.8 164.7l1.3 1.3M233.8 163.1h-.1M234 164.5l-.2 .2M234 163l-.2 .1M234 164.5l1.3 1.3M234 163l-.1 1.5M234 163l1.6 .3M234.4 168l.1 .1M234.4 168h.1"/>
<path d="M234.5 168.1h.1M234.5 168.1v3.2M234.5 171.2l-1.6-1.4 1.6 1.5M234.5 171.3h.1M234.5 168.1l35.7 20.6M234.5 168v.1M234.5 168l35.7 20.6M235.1 166l.1 .1M235.1 166h.1M235.1 166.2h.1M235.1 166.2l-.6 1.8M235.2 166.1l-.1 .1"/>
<path d="M235.2 166.1l35.5 20.6M235.2 166.1h-.1l-.7 1.9M235.3 165.8l-.2 .2M235.3 161.7l-1.6 1.4M235.3 165.8v.1M235.3 161.7l-1.3 1.3M235.3 161.7l1.3 .6M235.3 165.9l-.1 .2M235.3 161.7h-.1M235.3 165.9l35.6 20.5M235.3 161.7l1.3 .5M235.3 161.7h.1"/>
<path d="M235.6 163.3h.1M235.6 164.2l-1.9 .4M235.6 163.3l.3 .2M235.6 164.2l.3 .1M235.6 164.2v.1M235.6 164.3h.1M235.6 164.3l-1.6 .2M235.7 163.2v1.1M235.7 163.2v.1M235.7 163.2l-.1 .1M235.7 164.3h.2l.9 .9M235.7 163.3l.2 .2"/>
<path d="M235.7 163.3h.1M235.7 164.3l.9 .9M235.9 163.5v.9M235.9 163.5h.1M236.4 164.7v.1M236.5 164l-.2 .7h.1M236.6 165.2h.1M236.6 162.3h.1M236.6 165.2l-1.3 .6M236.6 165.2v.1M236.6 163.9l-.2 .8M236.6 165.2h.2"/>
<path d="M236.6 162.3l.3 .3M236.6 162.2h.1M236.6 165.3l-1.3 .6M236.6 162.2v.1M236.6 165.2l.1 .1M236.6 162.3l-.9 1M236.6 162.2l.1 .1M236.7 162.3l.2 .3M236.7 165.3l35.4 20.4M236.7 162.3v.1M236.8 165.2l-.1 .1M236.8 165.2l35.4 20.5"/>
<path d="M236.9 162.6l-1 .9M236.9 163.6l-.9 .9M236.9 162.6v1M236.9 162.6h.1M236.9 163.6h.1M237 172l.2 .4M237 170.2v1.8M237.1 170.1h.1M237.1 171.9l.2 .4M237.1 170.1l-.1 .1M237.1 171.9l-.1 .1M237.1 170.1v1.8"/>
<path d="M237.1 170.1v.1M237.1 170.2h.1M237.2 170.1l3.2 1.9 .7 2.3-.3 .2M237.2 170.1h-.2v.1M237.2 172.4l3.6 2.1M237.2 170.2l3.2 1.8M237.2 170.1v.1M237.3 164.3h-.1M237.3 172.3l-.1 .1M237.3 172.3l3.6 2.1M237.3 164.3l.1 .1M237.4 163.3l-.2 .8v.2l.2 .1"/>
<path d="M238.2 166l85.3-49.2h.1l-85.3 49.3M240.9 174.4l.1 .1M240.9 174.4l-.1 .1M240.9 162.2l-3.6 2.1M240.9 162.2h.2M241.1 162.2l-3.7 2.2M241.2 161.8l-.3 .4M241.2 161.8l.1 .1M241.2 161.1v.7M241.3 172.8l.1-.3 .5 .5 .6 2.1-.1 .3-.1-.1M241.3 161.9l-.2 .3M241.3 172.8l.5 2.1"/>
<path d="M241.3 161.1v.8M241.4 172.6l.4 .2M241.4 172.8h-.1M241.4 172.8l.5 2.1M241.4 172.5v.3M241.8 174.9l.2 .3M241.9 174.9l.2 .3M241.9 174.9h-.1M242 175.2l.3 .1M242.1 175.2l.3 .1M242.1 175.2h-.1M242.4 175.3h.1"/>
<path d="M242.4 175.3h-.1M248.2 178.5l.3 .4M248.2 176.7v1.8M248.4 176.7l3.3 1.8M248.4 178.5l.2 .4M248.4 176.7h-.2M248.4 178.5h-.2M248.4 176.7v1.8M248.5 176.6l-.3 .1M248.5 178.9l3.7 2.1M248.6 178.9l3.7 2.1M248.6 178.9h-.1"/>
<path d="M251.6 178.4l.2 .2 .6 2.3-.1 .1h-.1M252.6 179.3v-.2h.2l.5 .4 .5 2.2-.2 .2M252.6 179.3l.6 2.2M252.7 179.3v-.2l.5 .2M252.7 179.3h-.1M252.7 179.3l.6 2.1M52.9 187.8l.1 .3h.2M52.9 184.4v3.4M52.9 184.4h.2M52.9 187.8h.2M53.1 187.8l.1 .3M53.1 184.4v3.4"/>
<path d="M53.2 184.1h-.2l-.1 .3M53.2 184.1l.1 .2v3.7l-.1 .1M53.2 184.1l-.1 .3M176.4 184.1l.3 .3M176.5 184.1l.2 .3M176.7 187.8l-.3 .3M176.7 184.4h.1M176.7 187.8h.1M176.7 184.4v3.4M176.7 187.8l-.2 .3M178.2 188.9h1v.2h-1zM180 197.8l-1.8-.6-.3 .2v.6l.1 .2 2 .7"/>
<path d="M180 191.1h-1.8l-.3 .2v4.7l2.1 .8M252.3 181h.1M252.3 181h-.1M253.2 181.5l.2 .2M253.3 181.4l.2 .3M253.3 181.4l-.1 .1M253.4 181.7l.2 .2M253.5 181.7h-.1M253.5 181.7l.2 .1M253.7 181.8l.1 .1M253.7 181.8l-.1 .1M259.6 185.1l.2 .4"/>
<path d="M259.6 183.3l.2-.2 3.2 2 .7 2.3-.1 .2h-.1M259.6 183.3v1.8M259.7 183.2v-.1l3.3 2M259.7 185l.2 .4M259.7 183.2l-.1 .1M259.7 185l-.1 .1M259.7 183.2v1.8M259.8 185.5l3.7 2.1M259.9 185.4l-.1 .1M259.9 185.4l3.7 2.1M263.6 187.5h.1M263.6 187.5l-.1 .1"/>
<path d="M263.9 185.9v-.2l.2-.1 .4 .4 .6 2.3-.2 .1M263.9 185.9l.6 2.1M264 185.8v-.2l.5 .3M264 185.8l-.1 .1M264 185.8l.6 2.1M264.5 188l.2 .3M264.6 187.9l.2 .3M264.6 187.9l-.1 .1M264.7 188.3l.2 .1M264.8 188.2l-.1 .1M264.8 188.2l.2 .1M265 188.3l.1 .1"/>
<path d="M265 188.3l-.1 .1M266 187.7l.2 .4M266.1 188.1l-.2-.4a.32 .32 0 0 1 .3 .2 .32 .32 0 0 1 0 .3M266.1 188.1l.1 .1M266.2 188.1h-.1M266.2 188.1h.1M266.3 188.1l-.1 .1M266.3 188.1v.1M270.2 188.6v.1M270.2 191.9l.1 .1M270.2 191.9l-35.7-20.6 35.7 20.7M270.2 188.7v.8"/>
<path d="M270.2 189.5l.7 .4M270.3 191.8h.1M270.3 188.6h-.1M270.3 188.6l-.1 .1M270.3 188.6v.8M270.3 191.2v.6M270.3 189.4l-.1 .1M270.3 189.4l.7 .4M270.3 191.8l-.1 .1M270.3 189.2l2.3 1.4M270.3 189.1l2.3 1.3M270.3 191.8v.2"/>
<path d="M270.4 188.1l2.2 1.3M270.4 188l2.3 1.4M270.7 186.7l-.5 1.9M270.8 186.6l-.1 .1M270.8 186.6l-.5 2M270.9 191.5l-.7-.4v.8M270.9 189.9v1.6M270.9 186.4l-.2 .3M270.9 186.5l-.1 .1M270.9 186.4v.1M271 189.8l-.1 .1M271 189.8v1.6l-.1 .1"/>
<path d="M271.2 186.3l1 .6M272.1 185.7l.2 .1M272.1 185.8l.1 .1M272.1 185.7l-1.2 .7M272.1 185.7v.1M272.1 185.8l-1.2 .7M272.2 185.9v1M272.3 185.8l-.1 .1M272.3 185.8l-.1 1.1M272.6 190.6l-2.3 1.2M272.6 190.7l-2.3 1.3M272.6 190.6v.1"/>
<path d="M272.6 190.4v.2M272.6 189.4v1M272.7 190.4l-.1 .3M272.7 189.4h-.1M272.7 189.4v1M272.7 190.4h-.1M52.7 200.7h.1M52.7 200.6h.1M52.7 200.6v.1M52.7 200.7l.8 2.8M52.8 200.6h.1M52.8 200.6h.2"/>
<path d="M52.8 200.6l-.1 .1M53 200.5l-.2 .1M53.5 200.6h.1M53.5 200.4h.1M53.5 203.5h.1M53.5 203.5l.1 .2M53.5 200.6l-.8 .1M53.5 200.6l.7 2.5M53.6 203.7h.1M53.6 203.7l2 2.1M53.6 203.7l2 2M53.6 200.4h.1"/>
<path d="M53.6 200.6h.1M53.6 203.5h.1M53.6 200.4l-.9 .2M53.6 200.6h-.1M53.6 200.6h-.8M53.6 203.5h-.1M53.7 203.5h.1M53.7 200.6h-.2M53.7 203.5l-.1 .2M53.7 203.4l-.1 .1M53.7 200.5l-.2 .1M53.7 200.4h-.2"/>
<path d="M53.7 200.5l.7 2.5M53.7 200.4h-.1M53.7 200.5l-.1 .1M53.8 203.5h-.1M54.2 203.1h.1M54.3 203.3h.1M54.3 203.3l-.7 .4M54.3 203.3l1.7 1.7M54.3 203.1l-.8 .4M54.3 203.1h-.1M54.3 203.1h.1M54.4 203.2l-.1 .1"/>
<path d="M54.4 203.2h.1M54.4 203.2l-.7 .3M54.4 203l-.2 .1M54.4 203l-.1 .1M54.5 203.1l-.2 .2M54.5 203.1l-.1 .1M54.5 203.1l1.7 1.8M55.4 200.2h.1M55.4 200.3l-1.7 .2M55.4 200.3h.1M55.4 200.2l-1.7 .2M55.4 200.2h.2"/>
<path d="M55.5 200.3l.5 1.8M55.6 200.3h-.2M55.6 205.7v.1M55.6 205.8h.2M55.7 200.2l-.2 .1M55.7 200.2l.5 1.8M55.7 205.6v.1M55.7 205.7h.1M55.7 205.6l-.1 .2M55.8 205.8h.1M55.8 205.6l-.1 .1M55.8 205.8l2.9 .8"/>
<path d="M55.8 205.7h.1M55.8 205.7v.1M55.9 205.6l-.1 .1M55.9 202.2l-1.5 .8M55.9 202.1v.1M56 202.2l-1.5 .9M56 202.2h.1M56 202.1h-.1M56 205h.1M56 200.2h.1M56 202.2l1.1 1.1M56 205.1l-.4 .6"/>
<path d="M56 200.2l-.3 .1M56.1 202.1l-.2 .1M56.1 200.1h.1M56.1 200.1l-.4 .1M56.1 200.2l.4 1.6M56.1 202.2h-.1M56.1 204.9l-.1 .1M56.1 204.9v.1M56.1 205l-.4 .6M56.2 205.1l-.4 .7M56.2 202l-.2 .1M56.2 202.1l-.2 .1"/>
<path d="M56.2 204.9l-.2 .1M56.2 204.9h-.1M56.2 200.2h-.1M56.2 202.1l1.1 1M56.2 205.1l2.5 .7M56.2 205.1h.1M56.2 205h.1M56.2 205l-.4 .7M56.2 200.2h.1l.5 1.5M56.2 200.2l.4 1.6M56.2 204.9l-.1 .1M56.3 204.9l-.1 .2"/>
<path d="M56.3 204.9l2.5 .7M56.3 204.9l-.1 .1M56.4 201.8h.1M56.5 201.8l-.3 .2M56.6 201.9l.8 .8M56.6 201.9l-.4 .2M56.6 201.8h-.1M56.7 201.8l-.1 .1M56.7 201.8l.8 .8M56.8 201.7l-.2 .1M56.8 201.7l.8 .8-.1 .1M56.8 201.7l-.1 .1"/>
<path d="M57 203.4l-.8 1.5M57.1 203.3l-.1 .1M57.1 203.4l-.8 1.5M57.1 203.2l-.1 .2M57.2 203.3l-.1 .1M57.2 203.3l1.8 .5M57.3 203.1l-.2 .2M57.3 203.1l-.1 .2M57.3 203.1l1.8 .5M57.3 202.7l.1 .1M57.4 202.8l-.2 .3M57.4 202.7h-.1"/>
<path d="M57.5 202.6l-.1 .1M57.5 202.7v.1M57.5 202.7l.1-.2 1.6 .4-.1 .2M57.5 202.7l1.6 .4M57.5 202.8l1.6 .4M57.5 202.8l-.2 .3M58.6 206.6h.1M58.7 206.4h.1M58.7 206.6h.1M58.7 206.3v.1M58.7 206.4l-.1 .2M58.7 205.8h.1"/>
<path d="M58.8 205.6l-.1 .2M58.8 205.7h.1M58.8 206.6h-.1M58.8 206.4h-.1M58.8 205.6v.1M58.8 206.4l-.1 .2M58.8 205.7l-.1 .1M58.8 205.7l-.2 .9M58.9 205.6v.2h50.3M58.9 205.8h.1M58.9 205.7h.1M58.9 205.6h50.3"/>
<path d="M58.9 205.6v.2M58.9 205.7l-.1 .9M59 203.9h.1M59 203.8v.1M59 203.9l-.2 1.7M59 203.7v.2M59.1 203.6l-.1 .2M59.1 203.1v.1M59.1 203.9l-.2 1.7M59.1 203.2v.4M59.1 203.6v.2M59.1 203.8v.1"/>
<path d="M59.1 203.6h50.1M59.1 203.8h50.1M59.2 203.1v.1M59.2 203.3h.1M59.2 203.1v-.2h50v.2M59.2 203.2v.1M59.2 203.1h50M59.2 203.2h50M59.2 203.3l-.1 .3M109.2 203.6v.2M109.2 205.6v.2M109.2 206.6h.1"/>
<path d="M109.2 203.1v.1M109.2 203.2v.4M109.2 203.8v1.8M109.2 205.8v.8M109.2 206.4h1v.2h-51.5M175 205.6l.2 .2M175 203.8h.1M175 203.3h.1M175 202.2h.1M175 200.2h1.5M175 200.3h.1M175 200.2h.1"/>
<path d="M175 203.8h.2M175 200.2h.2M175 205.6h.2M175 202.1h.1M175.2 205.6l.1 .1M175.2 204.9l.1 .1M175.2 204.9h.1M175.2 200.2h.1M175.2 205.8l2 .8M175.2 203.8v1.8M175.3 205.7h.1M175.3 205.7l-.1 .1"/>
<path d="M175.3 205.7l2 .7M175.3 200.2h.1M175.3 203.8v1.9M175.3 205h.1M175.3 204.9l-.1 .1M175.3 204.9h.1M175.3 203.6l-.3 .2M175.3 203.8h-.1M175.3 203.6h.1M175.3 203.1l-.3 .2M175.3 203.1h.1M175.3 202.1l-.3 .1"/>
<path d="M175.3 202l-.2 .1M175.3 203.6h1.2M175.3 203.1h1.2M175.3 202h1.2M175.3 205l2 .7M175.3 204.9v.1M175.3 205l2 .6M176.5 203.6h.1M176.5 203.1h.1M176.5 200.2l-1.5 .1M176.5 203.4l.8 .1M176.5 200.6h.8"/>
<path d="M177.2 206.6h.1M177.2 203.5h.1M177.2 200.6h.1M177.2 200.6l-.7-.1 .8 .1M177.3 200.6h.1M177.3 206.4h4M177.3 206.4h.1M177.3 205.6v.1M177.3 203.5h.1M177.3 200.6v2.9M177.3 203.5v2.9M177.3 206.4l-.1 .2"/>
<path d="M177.3 205.7h4M177.3 203.5l-.8-.2 .7 .2M177.3 203.5h-.1M177.3 205.7h.1M177.3 203.5h4h-4M177.3 200.6h2.7M177.3 206.6h4M178.3 206.4v.2M180 202.9h.1M180 202.5h.1M180 201.7h.1M180 202.9h1.2"/>
<path d="M180 202.5h1.2M180 201.7h1.2M180.3 206.4v.2M180.4 204.5h-.2l.1 .2h.9M180.4 204.6h-.2M180.4 204.5h.8M180.4 204.5v.1M181.2 202.9l.3 .3M181.2 206.4l.1-.1zM181.2 204.7v1.9l.3-.2M181.2 202.5l.3 .3M181.2 202.9h.1"/>
<path d="M181.2 202.5h.1M181.2 202.5l.3 .2M181.2 201.7l.3 .2M181.2 201.7h.1M181.2 201.7l.3 .1M181.3 205.6l-.1 .1 .1-.1M181.3 204.7h-.1M181.3 204.7h.1M181.3 204.4h.1M181.3 204.5l-.9 .1M181.3 204.4l-.1 .1M181.3 203.4l-.1 .1"/>
<path d="M181.3 203.2h.2M181.3 200.1h.2M181.3 203.2v3.2M181.3 206.6h.1M181.3 206.4h.2M181.4 201.8h.1M181.4 202.7h.1M181.5 200.2h-1.5v2.9l1.3 .1M181.5 203.2h.1M181.5 202.7h.1M181.5 201.8h.1M181.5 200.2h.1"/>
<path d="M52.7 257.2h.1M52.7 257.1v.1M52.7 257.2v4M52.7 257.2h.8M52.7 257.1h.8M53.5 257.2h.1M53.5 257.2l.1 4M53.5 257.1v.1M53.5 255.1l-.8 2.1M53.5 255.1h.1M53.5 255v.1M53.5 257.1h.1"/>
<path d="M53.5 255.1l-.8 2M53.5 255h.7M53.6 257.2h2M53.6 257.2v4M53.6 257.1v.1M53.6 257.1h2M53.7 254.9h55.5v.1M53.7 254.9l-.2 .1M53.7 254.9h.1M54.2 255.1h.1M54.2 255.1l-.7 2M54.2 255v.1"/>
<path d="M54.2 255l.1 .1M54.3 255.1h.1M54.3 255.1l-.7 2M54.3 255h1.7M54.3 255v.1M54.4 254.9l-.2 .1M54.4 254.9h.1M54.5 254.9l-.2 .1M54.6 260l-.1 .2M55.6 257.2v4h.2M55.6 257.2h.2M55.6 257.1v.1"/>
<path d="M55.6 257.1h.1M55.7 257.1v.1M55.8 257.1v.1M55.8 257.2v4.1l-.2-.2h-.8M55.8 257.2h2.9M55.8 257.1h2.8M55.9 256.4h.1M56 255.1h.1M56 255l.2-.1v.2M56 255v.1M56 255.1l-.4 2M56 255.1l.1 .1"/>
<path d="M56 255l.1 .1M56.1 255.5v.3M56.1 255.3v.2M56.1 255.1v.1M56.1 255.2l-.4 1.9M56.1 255.1h.1M56.2 255.1l-.4 2M56.2 255l-.1 .1M56.2 255h.1M56.2 255h53M56.3 254.9l-.1 .1M58.6 257.1l.1 4.2v-.2h-2.9l.1 .2"/>
<path d="M58.6 257.1l.1 .1M58.7 257.2h.1M58.7 257.1v.1M58.7 256.4h.1M58.7 257.2v4M58.7 255.1h.1M58.7 255l.1-.1v.3M58.7 257.2h50.5M58.7 255.1l-.1 2M58.7 255.1l.1 .1M58.7 255l.1 .1M58.8 257.1l-.1 .1"/>
<path d="M58.8 255v.1M58.8 257.1h50.4M58.8 255.2l-.1 1.9M58.8 255.1h.1M58.9 255.1h.1M58.9 254.9v.2M58.9 255.1l-.1 2M62.2 259.8h5.7M62.3 257.7h4.7l.2 .1 .8 2.5-.2 .2h-5.4l-.2-.2zM68.5 257.7h.6l.2 .1 .8 2.4-.1 .2-.7 .1-.2-.2-.8-2.2zM69 259.8h1M78.2 259.8h5.7"/>
<path d="M78.4 257.7h4.6l.2 .1 .8 2.4-.2 .3h-5.4l-.2-.2v-2.4zM84.4 257.8h.8l.9 2.3-.2 .4h-.6l-.2-.2-.8-2.3zM84.9 259.8h1M94.2 259.8h5.7M94.4 257.7h4.6l1 2.6-.2 .2h-5.4l-.2-.2v-2.4zM100.4 257.8l.1-.1h.6l.1 .1 .9 2.4-.1 .2-.7 .1-.2-.2-.8-2.2zM101 259.8h1M109.2 257.1v.1M109.2 255v2.1M109.2 257.2v.9h1v2h-1v1M52.7 261.2h.1M52.7 261.2l.3 .1"/>
<path d="M53 261.3h.1M53.5 261.1l.2 .2M53.5 261.1h-.8l.3 .2M53.6 261.2h.1M54.5 260.2l.1-.2 .2 1.1M54.5 261.1l.1 .2v-.1M54.5 261.1h-.9l.2 .2M54.5 260.2v.9M54.6 261.1v.1M54.6 261.1h.1M54.6 260.2v.9M54.6 261.2v.1"/>
<path d="M54.6 261.2h.2M54.8 261.1l.1 .2M55.8 261.2h.1M58.7 261.2h.1M109.2 261.1v.2h-56.2M109.2 261.1h-50.5l.1 .2"/>
<circle cx="280.4" cy="45.6" r=".32"/>
<circle cx="103.5" cy="259.1" r=".32"/>
</g>
<g font-size="5.6">
<text x="345" y="256.9">Roof Rack Body PS</text>
<text x="342.5" y="277.9">RRD-1001-Rev-02</text>
</g>
<g font-size="5.3">
<text x="41" y="9.5">8</text>
<text x="88.5" y="9.5">7</text>
<text x="138.5" y="9.5">6</text>
<text x="188.5" y="9.5">5</text>
<text x="238.5" y="9.5">4</text>
<text x="288.5" y="9.5">3</text>
<text x="338.5" y="9.5">2</text>
<text x="386" y="9.5">1</text>
<text x="16.2" y="31.2">F</text>
<text x="411.2" y="31.2">F</text>
<text x="16.1" y="75.5">E</text>
<text x="411.1" y="75.5">E</text>
<text x="15.5" y="125.5">D</text>
<text x="410.5" y="125.5">D</text>
<text x="15.4" y="175.5">C</text>
<text x="410.4" y="175.5">C</text>
<text x="16" y="225.5">B</text>
<text x="411" y="225.5">B</text>
<text x="15.5" y="269.7">A</text>
<text x="410.5" y="269.7">A</text>
<text x="41" y="291.5">8</text>
<text x="88.5" y="291.5">7</text>
<text x="138.5" y="291.5">6</text>
<text x="188.5" y="291.5">5</text>
<text x="238.5" y="291.5">4</text>
<text x="288.5" y="291.5">3</text>
<text x="338.5" y="291.5">2</text>
<text x="386" y="291.5">1</text>
</g>
<g font-size="4.7" fill="#808080">
<text x="36.4" y="26.9">1,50</text>
<text x="293.6" y="34.3" transform="rotate(-90 293.6 34.3)">13,87</text>
<text x="300.2" y="34.2" transform="rotate(-90 300.2 34.2)">33,58</text>
<text x="306.3" y="34.1" transform="rotate(-90 306.3 34.1)">56,81</text>
<text x="293.6" y="65.8" transform="rotate(-90 293.6 65.8)">13,87</text>
<text x="300.2" y="66.4" transform="rotate(-90 300.2 66.4)">48,12</text>
</g>
<g font-size="4.7">
<text x="51.1" y="36.5">DOWN 90° R 1</text>
<text x="51.2" y="41">DOWN 69° R 1</text>
<text x="243.3" y="37.1">DOWN 90° R 1</text>
<text x="243.3" y="41">DOWN 69° R 1</text>
<text x="51.2" y="45.2">DOWN 21° R 1</text>
<text x="243.2" y="45">DOWN 21° R 1</text>
<text x="51.2" y="49.5">DOWN 90° R 1</text>
<text x="243.1" y="49.9">DOWN 90° R 1</text>
<text x="51.2" y="56.5">DOWN 90° R 1</text>
<text x="243.1" y="55">DOWN 90° R 1</text>
</g>
<text font-size="3.9" x="400.9" y="275.5">A3</text>
<g font-size="2">
<text x="230.6" y="234.6">UNLESS OTHERWISE SPECIFIED:</text>
<text x="230.6" y="237.1">DIMENSIONS ARE IN MILLIMETERS</text>
<text x="230.6" y="239.6">SURFACE FINISH:</text>
<text x="264.4" y="234.6">FINISH:</text>
<text x="311.3" y="234.5">DEBURR AND</text>
<text x="311.3" y="237">BREAK SHARP</text>
<text x="311.3" y="239.5">EDGES</text>
<text x="342.6" y="236">DO NOT SCALE DRAWING</text>
<text x="383.3" y="236.2">REVISION: 2</text>
<text x="230.6" y="242.1">TOLERANCES:</text>
<text x="232.2" y="244.6">LINEAR:</text>
<text x="232.2" y="247.1">ANGULAR:</text>
<text x="244.3" y="252">NAME</text>
<text x="260" y="251.9">SIGNATURE</text>
<text x="277.2" y="251.9">DATE</text>
<text x="330.1" y="251.9">TITLE:</text>
<text x="230.6" y="256.1">DRAWN</text>
<text x="230.9" y="260.3">CHK'D</text>
<text x="230.4" y="264.4">APPV'D</text>
<text x="231.1" y="268.8">MFG</text>
<text x="231.5" y="273">Q.A</text>
<text x="285.6" y="272.5">MATERIAL:</text>
<text x="330" y="272.5">DWG NO.</text>
<text x="285.6" y="285.5">WEIGHT:</text>
<text x="330.1" y="285.6">SCALE:1:10</text>
<text x="374.5" y="285.6">SHEET 1 OF 1</text>
</g>
</svg>
